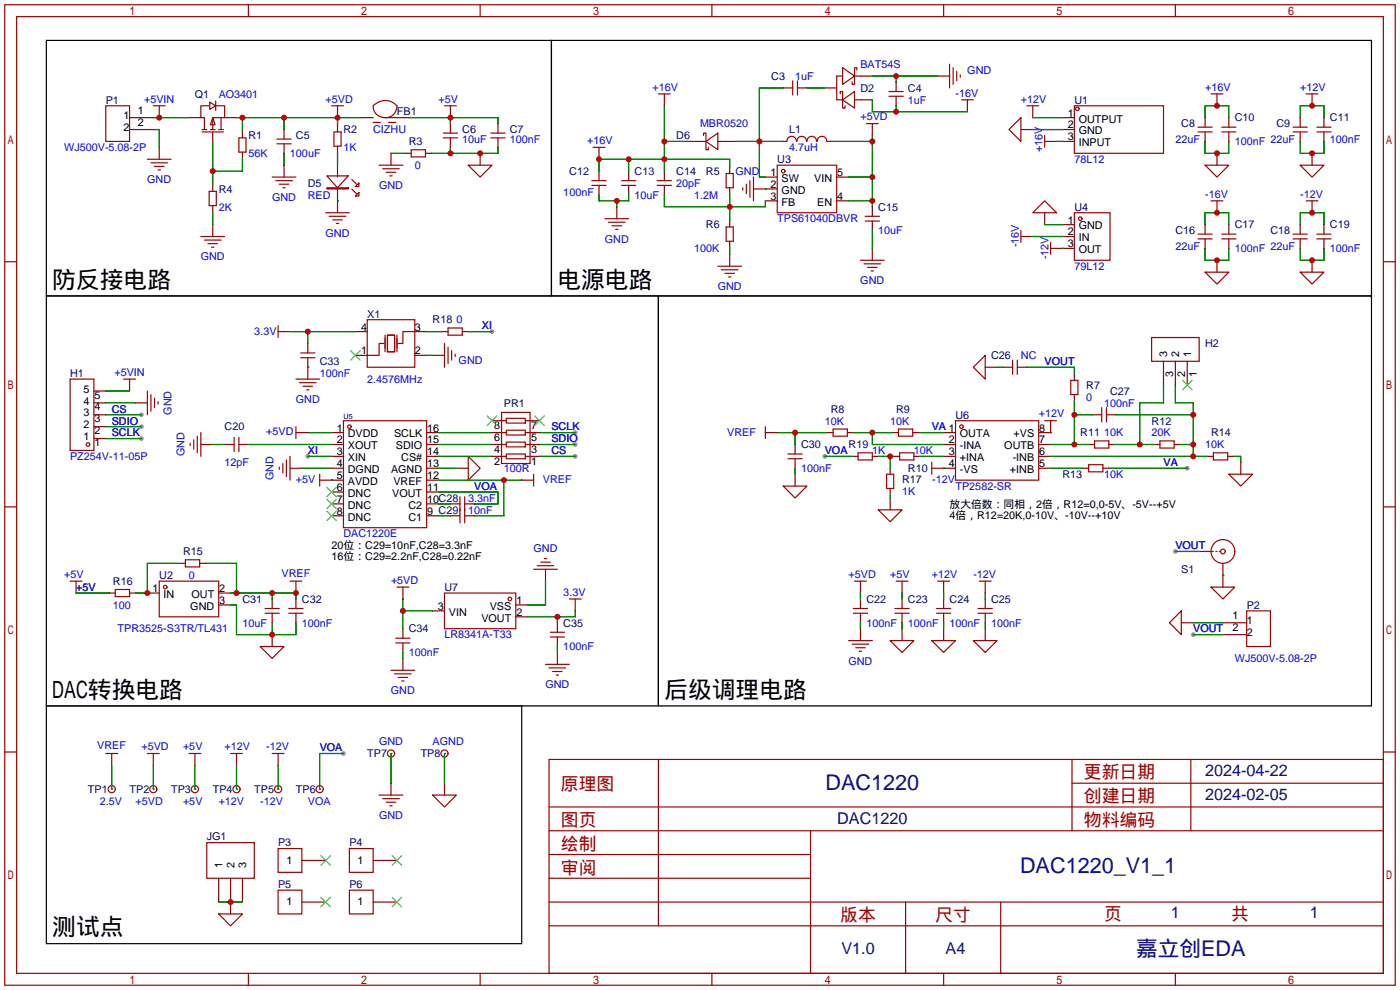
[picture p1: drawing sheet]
<svg xmlns="http://www.w3.org/2000/svg" width="299mm" height="212mm" viewBox="0 0 299 212" stroke-linecap="round" stroke-linejoin="round" font-family="sans-serif">
<g fill="#999">
<circle cx="30.2" cy="93.7" r=".51"/>
<circle cx="30.2" cy="88.6" r=".51"/>
<circle cx="30.2" cy="91.2" r=".51"/>
<circle cx="65.8" cy="97.5" r=".51"/>
<circle cx="122.9" cy="92.5" r=".51"/>
<circle cx="122.9" cy="95" r=".51"/>
<circle cx="122.9" cy="97.5" r=".51"/>
<circle cx="251.2" cy="117.9" r=".51"/>
<circle cx="253.7" cy="100.1" r=".51"/>
<circle cx="255" cy="135.6" r=".51"/>
<circle cx="73.4" cy="161" r=".51"/>
<circle cx="105.2" cy="70.9" r=".51"/>
<circle cx="176.3" cy="97.5" r=".51"/>
</g>
<g fill="none" stroke="#a10000" stroke-width=".25">
<path d="M1 1h297.2v209.6h-297.2zM3.6 3.6h292.1v204.4h-292.1zM53.1 1v2.6M102.6 1v2.6M152.1 1v2.6M169.4 17.3v3M170.4 17.3v3M180.1 16.3h-1.3v5h1.3M180.1 14.5l2.5 1.8-2.5 1.7zM182.6 16.3h1.3M183.1 15v-.5h-.5v3.5h-.5v-.5M190 19.6h3"/>
<path d="M200.4 16.3h2.5M201.7 1v2.6M202.9 13.7v5.1M203.7 14.5v3.5M204.5 15.2v2.1M205.2 16v.5M251.2 1v2.6M22.6 22.6h5.1v7.6h-5.1zM31.5 34h5.1M32.3 34.8h3.5M32.8 22.6h2.5M33 35.6h2.1"/>
<path d="M33.8 36.3h.5M34 22.6v2.5M34 31.5v2.5M43.2 28.2h4.6M43.2 27.7h1M44.7 22.6h-1.8v2.5h.8v2.6M44.8 21.8l1.3 .8-1.3 .8zM45 27.7h1M45.5 25.1l.5 1.6h-1zM45.5 28.2v.8M46.1 21.6v2M46.2 22.6h1.8v2.5h-2.5v2.6"/>
<path d="M46.7 27.7h1.1M47.2 25.1v2.6M51.1 29.5h1.5v3h-1.5zM58.2 37.8h5M58.9 38.6h3.6M59.2 29.7h3M59.2 30.7h3M59.7 39.4h2M60.7 35.3v2.5M69.8 37.6h4.6l-2.3 2.5zM70.9 22.6h2.5M71.4 28.2h1.5v3h-1.5z"/>
<path d="M72.1 22.6v2.5M75.2 38.4l1 1M76.7 39.1v.8h-.8zM79.8 22.6l1.2-.8 1.4-.3 1.3 .3 1.1 .8-.2 1.1-.5 .8-.8 .5-1 .1-1.1-.2-.8-.5-.5-.8zM81 35.3h5.1M81.8 36.1h3.5M82.3 25.1h2.5M82.5 36.8h2.1M83.3 37.6h.5M83.6 32.8v2.5M87.9 32h3v1.5h-3zM94.7 29.5h3.1"/>
<path d="M94.7 28.4h3.1M95 22.6h2.5M96.3 22.6v2.5M100.1 35.3h5.1l-2.6 2.5zM104.9 29.5h3M104.9 28.4h3M126.5 38.6h3M126.5 39.6h3M126.7 31.5h2.6M128 31.5v2.5M132.8 38.6h3.1M132.8 39.6h3.1"/>
<path d="M140.5 38.6h3M140.5 39.6h3M140.7 20.1h2.6M142 20.1v2.5M149.6 30.2h1.3M150.4 29v-.6h.5v3.6h.5v-.5M150.9 30.2l2.5-1.8v3.6zM153.4 30.2h1.3M155.2 37.1h1.5v3h-1.5zM159.5 39.4v2M160.3 38.6v3.6M161 37.8v5.1"/>
<path d="M166.1 35.3h12.7v10.2h-12.7zM168.2 30.2a1.01 1.01 0 0 1 1-1.1 1.01 1.01 0 0 1 1 1.1M170.3 30.2a1.01 1.01 0 0 1 1-1.1 1.01 1.01 0 0 1 1.1 1.1M172.5 30.2a1.01 1.01 0 0 1 1-1.1 1.01 1.01 0 0 1 1 1.1M174.7 30.2a1.01 1.01 0 0 1 1-1.1 1.01 1.01 0 0 1 1 1.1M179.6 20.1v-.5h.5v3.5h.5v-.5M180.1 21.3l2.5-1.7v3.5zM182.6 21.3h1.3M185.2 26.4h2.5M186.4 26.4v2.6M190 20.6h3M205.5 21.3h2.5"/>
<path d="M206.8 21.3v2.6M218.2 25.1v5.1l-2.6-2.5zM219.5 22.6h2.5M220.7 22.6v2.5M223.3 30.2h2.5M223.3 29v2.5M229.6 22.6h19.1v10.2h-19.1zM256 28.2h3.1M256 27.2h3.1M257.6 35.3h5l-2.5 2.5zM258.8 20.1h2.6M260.1 20.1v2.5"/>
<path d="M261.1 28.2h3.1M261.1 27.2h3.1M276.4 28.2h3M276.4 27.2h3M277.9 35.3h5.1l-2.6 2.5zM279.1 20.1h2.6M280.4 20.1v2.5M281.4 28.2h3.1M281.4 27.2h3.1M1 55.9h2.6M42.9 50.5h5.1M43.7 51.3h3.5"/>
<path d="M44.4 52.1h2.1M44.7 40.9h1.5v3h-1.5zM45.2 52.8h.5M45.5 48v2.5M60.5 40.1h.5M69.6 45.5h5.1M69.8 40.1h4.6v.3h-4.6zM70.4 46.2h3.5M71.1 47h2.1M71.9 47.8h.5M72.1 42.9v2.6M75.2 40.4l1 1"/>
<path d="M76.7 41.1v.8h-.8zM129.3 46.7h5.1M130 47.5h3.6M130.8 48.3h2M131.6 49h.5M131.8 44.2v2.5M153.4 56.9h5.1M154.2 57.7h3.5M154.9 58.4h2.1M155.2 48.5h1.5v3.1h-1.5zM155.7 59.2h.5M156 54.4v2.5"/>
<path d="M158.7 40.1v.5M161 40.4h2.6M183.9 55.6h5.1M184.7 56.4h3.5M184.9 46.2h3.1M184.9 47.2h3.1M185.4 57.2h2.1M186.2 57.9h.5M186.4 53.1v2.5M218.2 50.5h2.5M218.2 49.3v2.5M220.7 45.5l2.6-2.6 2.5 2.6z"/>
<path d="M224.5 51.8v2.6M224.5 53.1h2.6M229.6 45.5h7.6v10.1h-7.6zM256 50h3.1M256 51.1h3.1M257.6 58.2h5l-2.5 2.5zM258.8 42.9h2.6M260.1 42.9v2.6M261.1 50h3.1M261.1 51.1h3.1M276.4 50h3M276.4 51.1h3"/>
<path d="M277.9 58.2h5.1l-2.6 2.5zM279.1 42.9h2.6M280.4 42.9v2.6M281.4 50h3.1M281.4 51.1h3.1M295.7 55.9h2.5M59.4 69.6v2.5M59.4 70.9h2.6M64.3 76.5h3M64.3 75.4h3M65.8 78.5v2.5M78.5 68.3h10.1v10.2h-10.1z"/>
<path d="M82 73.4h-1v2.5h-2.5M82.3 71.6v3.6M82.8 71.6h1.5v3.6h-1.5zM84.8 71.6v3.6M88.6 70.9h-2.5v2.5h-1M92.5 75.9h2.5M95 73.4v5.1M95.8 70.1h3v1.5h-3zM95.8 74.2v3.5M96.5 74.9v2.1M97.3 75.7v.5M210.6 75.9v5.1l-2.6-2.5z"/>
<path d="M216.4 77v3M217.4 77v3M246.1 72.1h10.2v5.1h-10.2zM15 81h5.1v15.3h-5.1zM26.4 81h2.6M27.7 81v2.6M29 86.1h2.5M31.5 83.6v5M32.3 84.3v3.6M33 85.1v2M33.8 85.9v.5M40.6 94.7v.5"/>
<path d="M41.4 94v2M42.2 93.2v3.6M42.9 95h2.6M42.9 92.5v5M50 93.5v3M51.1 93.5v3M59.7 99.8v.5M60.5 99.1v2M61.2 98.3v3.6M62 97.5v5.1M63.2 81h5.1M63.2 92.5h2.6"/>
<path d="M63.2 91.2v2.5M64 81.8h3.6M64.8 82.5h2M65.5 83.3h.5M73.4 89.9h17.8v22.9h-17.8zM100.1 97.5l2.5 2.6-2.5 2.5zM107.2 88.1h6.1v11h-6.1zM108.2 97h4.1v1h-4.1zM108.2 94.5h4.1v1h-4.1zM108.2 91.9h4.1v1.1h-4.1zM108.2 89.4h4.1v1h-4.1zM163.6 92.5h2.5"/>
<path d="M163.6 91.2v2.5M168.4 97h3M168.4 98h3M178.1 91.7h3v1.5h-3zM183.4 96.8h3v1.5h-3zM192 91.7h3.1v1.5h-3.1zM192.3 96.8h3v1.5h-3zM199.1 98.8v2.5M204.2 89.9h17.8v12.7h-17.8zM223.3 89.9h2.5M224.5 89.9v2.6M228.9 81.3h1.5v3h-1.5z"/>
<path d="M232.7 99.3h3v1.5h-3zM233.9 94.2h3.1v1.6h-3.1zM235.5 87.1v3.1M236.5 87.1v3.1M247.9 94.2h3.1v1.6h-3.1zM259.3 96.8h3.1v1.5h-3.1zM1 108.3h2.6M39.6 119.6h3.1v1.6h-3.1zM62 100.1h2.5M68.3 102.6h2.6M68.3 101.3v2.6M98.3 106.2v5.6"/>
<path d="M99.3 106.2v5.6M111.5 102.6h2.5M114 101.3v2.6M116.3 119.4h.5M167.4 103.9h5.1l-2.6 2.5zM187.7 109h5.1l-2.6 2.5zM189.5 101.3h1.5v3.1h-1.5zM199.1 100.1h2.6M259.1 117.9h.2M259.8 117.9h.3M260.6 117.9h.3M262.6 101.3h5.1l-2.5 2.6z"/>
<path d="M295.7 108.3h2.5M15 124.2h2.5M16.3 124.2v2.5M24.6 126h3.1v1.5h-3.1zM34 124.2h12.7v7.6h-12.7zM55.6 138.2h5.1l-2.5 2.5zM56.6 130h3.1M56.6 131.1h3.1M61.7 130h3.1M61.7 131.1h3.1M62 124.2h2.5M63.2 124.2v2.5"/>
<path d="M84.6 136.4h3M84.6 137.4h3M84.8 125.5h2.6M86.1 125.5v2.5M95 126.7h15.2v7.7h-15.2zM114 121.7h5.1M114.8 120.9h3.6M115.6 120.1h2M116.6 121.7v2.5M117.6 135.1h3M117.6 136.1h3M119.1 139.4v2.6"/>
<path d="M121.7 128h2.5M122.9 128v2.6M181.4 136.9h5M182.1 137.7h3.6M182.4 130h3M182.4 131.1h3M182.6 124.2h2.6M182.9 138.4h2M183.6 139.2h.5M183.9 124.2v2.5M183.9 134.4v2.5M190.2 136.9h5.1l-2.5 2.5z"/>
<path d="M191.3 130h3M191.3 131.1h3M191.5 124.2h2.6M192.8 124.2v2.5M199.1 136.9h5.1l-2.5 2.5zM200.2 130h3M200.2 131.1h3M200.4 124.2h2.5M201.7 124.2v2.5M208 136.9h5.1l-2.5 2.5zM209 130h3.1M209 131.1h3.1"/>
<path d="M209.3 124.2h2.5M210.6 124.2v2.5M249.9 133.1l2.6-2.5v5zM258.8 125.5h5.1l-2.5 2.5zM266.4 130.6h5.1v7.6h-5.1zM83.6 143.3h5M84.3 144h3.6M85.1 144.8h2M85.9 145.5h.5M86.1 140.7v2.6M116.6 142h5.1M117.3 142.7h3.6"/>
<path d="M118.1 143.5h2M118.9 144.3h.5M1 160.7h2.6M22.6 161h2.5M23.9 161v2.6M31.5 161h2.5M32.8 161v2.6M40.4 161h2.5M41.7 161v2.6M49.3 161h2.5M50.5 161v2.6M58.2 161h2.5"/>
<path d="M59.4 161v2.6M81 169.9h5.1M81.8 170.7h3.5M82.5 171.5h2.1M83.3 172.2h.5M83.6 167.4v2.5M92.5 169.9h5l-2.5 2.6zM117.3 162.3h178.4v45.7h-178.4zM117.3 177.5h178.4M117.3 172.5h178.4M140.7 162.3v35.6M173.2 177.5v30.5"/>
<path d="M229.1 162.3v15.2M229.1 167.4h66.6M254.5 162.3v15.2M295.7 160.7h2.5M44.2 180.1h10.2v7.6h-10.2zM46.7 195.3h5.1l-2.5 2.6zM59.4 181.4h5.1v5h-5.1zM59.4 190.2h5.1v5.1h-5.1zM74.7 181.4h5.1v5h-5.1zM74.7 190.2h5.1v5.1h-5.1zM117.3 182.6h55.9M117.3 197.9h178.4"/>
<path d="M117.3 192.8h178.4M117.3 187.7h55.9M193.5 192.8v15.2M213.9 192.8v15.2M53.1 208v2.6M102.6 208v2.6M152.1 208v2.6M201.7 208v2.6M251.2 208v2.6"/>
<circle cx="167.4" cy="36.6" r=".38"/>
<circle cx="230.3" cy="23.2" r=".38"/>
<circle cx="230.9" cy="46.7" r=".38"/>
<circle cx="18.8" cy="95" r=".38"/>
<circle cx="74.7" cy="91.2" r=".38"/>
<circle cx="205.5" cy="91.2" r=".38"/>
<circle cx="261.4" cy="117.9" r="2.54"/>
<circle cx="261.4" cy="117.9" r=".51"/>
<circle cx="35.3" cy="125.5" r=".38"/>
<circle cx="109" cy="128" r=".38"/>
<circle cx="23.9" cy="168.7" r=".76"/>
<circle cx="32.8" cy="168.7" r=".76"/>
<circle cx="41.7" cy="168.7" r=".76"/>
<circle cx="50.5" cy="168.7" r=".76"/>
<circle cx="59.4" cy="168.7" r=".76"/>
<circle cx="68.3" cy="168.7" r=".76"/>
<circle cx="83.6" cy="161" r=".76"/>
<circle cx="95" cy="161" r=".76"/>
</g>
<g fill="none" stroke="#870000" stroke-width=".25">
<path d="M167.4 18.8h2M170.4 18.8h2.1M176.3 18.8h2.5M183.9 16.3h2.5M191.5 17.5v2.1M200.4 16.3h.1M27.7 25.1h5.1M27.7 27.7h5.1M34 31.5h.1M34 25.1h.1M40.4 25.1h2.5M45.5 29v1.2"/>
<path d="M45.5 39.6v1.3M48 25.1h2.5M51.8 28.2v1.3M51.8 32.5v1.3M60.7 35.3h.1M60.7 27.7v2M60.7 30.7v2.1M72.1 26.9v1.3M72.1 31.2v1.3M72.1 35.3v2.5M72.1 25.1h.1M77.2 25.1h2.6"/>
<path d="M83.6 32.8h.1M84.8 25.1h2.6M86.6 32.8h1.3M90.9 32.8h1.3M96.3 25.1h.1M96.3 26.4v2M96.3 29.5v2M102.6 32.8v2.5M106.4 26.4v2M106.4 29.5v2M128 34h.1M128 36.6v2"/>
<path d="M128 39.6v2.1M134.4 36.6v2M134.4 39.6v2.1M142 22.6h.1M142 36.6v2M142 39.6v2.1M147.1 30.2h2.5M154.7 30.2h2.5M156 35.8v1.3M163.6 37.8h2.5M167.4 30.2h.7M176.8 30.2h.7"/>
<path d="M178.8 37.8h2.6M183.9 21.3h2.5M186.4 29h.1M191.5 20.6v2M206.8 23.9h.1M218.2 27.7h2.5M220.7 25.1h.1M225.8 30.2h.1M227.1 25.1h2.5M227.1 30.2h2.5M227.1 27.7h2.5M257.6 25.1v2.1"/>
<path d="M257.6 28.2v2M260.1 22.6h.1M260.1 32.8v2.5M262.6 25.1v2.1M262.6 28.2v2M277.9 25.1v2.1M277.9 28.2v2M280.4 22.6h.1M280.4 32.8v2.5M283 25.1v2.1M283 28.2v2M45.5 48h.1"/>
<path d="M45.5 43.9v1.3M72.1 42.9h.1M72.1 40.4v2.5M131.8 44.2h.1M156 54.4h.1M156 40.1v1.3M156 47.2v1.3M156 51.6v1.2M163.6 42.9h2.5M163.6 40.4h2.5M163.6 40.4h.1M178.8 42.9h2.6"/>
<path d="M186.4 53.1h.1M186.4 44.2v2M186.4 47.2v2.1M220.7 50.5h.1M223.3 45.5v2.5M227.1 48h2.5M227.1 50.5h2.5M227.1 53.1h2.5M227.1 53.1h.1M257.6 48v2M257.6 51.1v2M260.1 55.6v2.6"/>
<path d="M260.1 45.5h.1M262.6 48v2M262.6 51.1v2M277.9 48v2M277.9 51.1v2M280.4 55.6v2.6M280.4 45.5h.1M283 48v2M283 51.1v2M62 70.9h.1M65.8 78.5h.1M65.8 73.4v2"/>
<path d="M65.8 76.5v2M75.9 70.9h2.6M75.9 75.9h2.6M88.6 70.9h2.6M88.6 75.9h2.6M92.5 75.9h.1M94.5 70.9h1.3M98.8 70.9h1.3M210.6 78.5h2.5M214.4 78.5h2M217.4 78.5h2.1M248.7 77.2v5.1"/>
<path d="M251.2 77.2v5.1M253.7 77.2v5.1M20.1 83.6h2.5M20.1 93.7h2.5M20.1 91.2h2.5M20.1 88.6h2.5M20.1 86.1h2.5M27.7 83.6h.1M29 86.1h.1M45.5 95h.1M48 95h2M51.1 95h2"/>
<path d="M65.8 92.5h.1M70.9 92.5h2.5M70.9 95h2.5M70.9 97.5h2.5M91.2 92.5h2.5M91.2 95h2.5M91.2 97.5h2.5M105.2 92.5h3M105.2 95h3M105.2 97.5h3M105.2 89.9h3M112.3 92.5h3"/>
<path d="M112.3 95h3M112.3 97.5h3M112.3 89.9h3M166.1 92.5h.1M169.9 95v2M169.9 98v2.1M176.8 92.5h1.3M181.1 92.5h1.3M182.1 97.5h1.3M186.4 97.5h1.3M190.8 92.5h1.2M191 97.5h1.3"/>
<path d="M195.1 92.5h1.2M195.3 97.5h1.3M201.7 92.5h2.5M201.7 95h2.5M201.7 97.5h2.5M222 92.5h2.5M222 95h2.5M222 97.5h2.5M229.6 80v1.3M229.6 84.3v1.3M232.7 95h1.2M233.4 88.6h2.1"/>
<path d="M236.5 88.6h2M237 95h1.3M246.6 95h1.3M251 95h1.2M258.1 97.5h1.2M262.4 97.5h1.3M265.2 98.8v2.5M64.5 100.1h.1M70.9 100.1h2.5M70.9 102.6h2.5M70.9 105.2h2.5M70.9 107.7h2.5"/>
<path d="M70.9 110.2h2.5M91.2 100.1h2.5M91.2 102.6h2.5M91.2 105.2h2.5M91.2 107.7h2.5M91.2 110.2h2.5M96.3 107.7h2M96.3 110.2h2M97.5 100.1h2.6M99.3 107.7h2M99.3 110.2h2M111.5 102.6h.1"/>
<path d="M169.9 101.3v2.6M190.2 100.1v1.2M190.2 104.4v1.3M190.2 106.4v2.6M201.7 100.1h2.5M201.7 100.1h.1M222 100.1h2.5M231.4 100.1h1.3M235.7 100.1h1.3M256.3 117.9h2.5M16.3 126.7h.1M23.4 126.7h1.2"/>
<path d="M27.7 126.7h1.3M31.5 126.7h2.5M38.4 120.4h1.2M42.7 120.4h1.2M46.7 126.7h2.6M46.7 129.3h2.6M58.2 128v2M58.2 131.1v2M58.2 135.6v2.6M63.2 126.7h.1M63.2 128v2M63.2 131.1v2"/>
<path d="M86.1 134.4v2M86.1 137.4v2M86.1 128h.1M92.5 130.6h2.5M110.2 129.3h2.6M110.2 131.8h2.6M116.6 124.2h.1M119.1 139.4h.1M119.1 133.1v2M119.1 136.1v2.1M122.9 130.6h.1M183.9 134.4h.1"/>
<path d="M183.9 126.7h.1M183.9 128v2M183.9 131.1v2M192.8 126.7h.1M192.8 128v2M192.8 131.1v2M192.8 134.4v2.5M201.7 128v2M201.7 131.1v2M201.7 134.4v2.5M201.7 126.7h.1M210.6 126.7h.1"/>
<path d="M210.6 128v2M210.6 131.1v2M210.6 134.4v2.5M252.5 133.1h2.5M261.4 120.4v5.1M261.4 133.1h5M261.4 135.6h5M86.1 140.7h.1M23.9 168.7h.1M23.9 163.6h.1M32.8 168.7h.1M32.8 163.6h.1"/>
<path d="M41.7 168.7h.1M41.7 163.6h.1M50.5 168.7h.1M50.5 163.6h.1M59.4 168.7h.1M59.4 163.6h.1M68.3 168.7h.1M83.6 167.4h.1M83.6 161h.1M95 161h.1M95 167.4v2.5M46.7 187.7v5.1"/>
<path d="M49.3 187.7v7.6M51.8 187.7v5.1M64.5 183.9h5.1M64.5 192.8h5.1M79.8 183.9h5M79.8 192.8h5"/>
</g>
<g fill="none" stroke="#3c3" stroke-width=".25">
<path d="M74.9 74.9l2.1 2.1M77 74.9l-2.1 2.1M104.1 88.9l2.1 2M106.2 88.9l-2.1 2M114.3 88.9l2 2M116.3 88.9l-2 2M252.7 81.3l2.1 2M254.8 81.3l-2.1 2M69.8 104.1l2.1 2.1M69.8 106.7l2.1 2M69.8 109.2l2.1 2.1M71.9 104.1l-2.1 2.1"/>
<path d="M71.9 106.7l-2.1 2M71.9 109.2l-2.1 2.1M68.6 182.9l2 2M68.6 191.8l2 2M70.6 182.9l-2 2M70.6 191.8l-2 2M83.8 182.9l2.1 2M83.8 191.8l2.1 2M85.9 182.9l-2.1 2M85.9 191.8l-2.1 2"/>
</g>
<g fill="none" stroke="#008700" stroke-width=".25">
<path d="M167.4 18.8h-5.1v19h1.3M172.5 18.8h3.8M186.4 16.3h14M191.5 16.3v1.2M32.8 25.1h7.6M32.8 27.7h1.2v3.8M45.5 30.2v9.4M50.5 25.1h26.7M51.8 25.1v3.1M51.8 33.8v2.8h-6.3M60.7 25.1v2.6M60.7 32.8v2.5"/>
<path d="M72.1 25.1v1.8M72.1 32.5v2.8M83.6 32.8h3M87.4 25.1h19v1.3M96.3 25.1v1.3M96.3 31.5v1.3M106.4 31.5v1.3h-14.2M134.4 34v2.6M142 30.2h5.1M142 22.6v14M156 35.8v-1.8h-28v2.6M157.2 30.2h10.2"/>
<path d="M177.5 30.2h8.9M181.4 37.8h5M186.4 21.3v2.6h20.4M186.4 29v15.2M191.5 22.6v1.3M220.7 25.1h6.4M220.7 27.7h6.4M225.8 30.2h1.3M257.6 30.2v2.6h5v-2.6M257.6 25.1v-2.5h5v2.5M277.9 30.2v2.6h5.1v-2.6M277.9 25.1v-2.5h5.1v2.5"/>
<path d="M45.5 45.2v2.8M72.1 42.9h.1M128 41.7v1.2h6.4v-1.2M131.8 42.9v1.3M142 41.7v2.5h21.6v-1.3M156 41.4v5.8M156 52.8v1.6M163.6 40.4h.1M181.4 42.9h5M186.4 49.3v3.8M220.7 50.5h6.4M223.3 48h3.8"/>
<path d="M227.1 53.1h.1M257.6 48v-2.5h5v2.5M257.6 53.1v2.5h5v-2.5M277.9 48v-2.5h5.1v2.5M277.9 53.1v2.5h5.1v-2.5M62 70.9h13.9M65.8 78.5h.1M65.8 70.9v2.5M91.2 75.9h1.3M91.2 70.9h3.3M100.1 70.9h5.1M213.1 78.5h1.3"/>
<path d="M219.5 78.5h10.1v1.5M22.6 93.7h7.6M22.6 88.6h7.6M22.6 91.2h7.6M22.6 83.6h5.1M22.6 86.1h6.4M45.5 95h2.5M53.1 95h17.8M65.8 92.5h5.1M65.8 97.5h5.1M93.7 92.5h11.5M93.7 97.5h11.5"/>
<path d="M93.7 95h11.5M115.3 92.5h7.6M115.3 97.5h7.6M115.3 95h7.6M166.1 92.5h10.7M169.9 92.5v2.5M176.3 97.5h5.8M182.4 92.5h8.4M186.4 92.5v2.5h15.3M187.7 97.5h3.3M190.2 97.5v2.6M196.3 92.5h5.4"/>
<path d="M196.6 97.5h5.1M224.5 92.5h.1M224.5 97.5h33.6M224.5 95h8.2M229.6 88.6h3.8M229.6 85.6v9.4M238.3 95h8.3M238.5 88.6h16.5M248.7 82.3v3.8h-5.1v8.9M251.2 82.3v3.8h3.8v11.4M252.2 95h2.8M263.7 97.5h1.5v1.3"/>
<path d="M64.5 100.1h6.4M70.9 102.6h.1M93.7 100.1h3.8M93.7 107.7h2.6M93.7 105.2h12.7v2.5h-5.1M93.7 102.6h17.8M93.7 110.2h2.6M107.7 102.6v7.6h-6.4M169.9 100.1v1.2M190.2 105.7v.7M201.7 100.1h.1M224.5 100.1h6.9"/>
<path d="M237 100.1h16.7M251.2 117.9h5.1M16.3 126.7h7.1M38.4 120.4h-6.9v6.3h-2.5M43.9 120.4h6.6v6.3M49.3 126.7h13.9v1.3M49.3 129.3h1.2v6.3h12.7v-2.5M58.2 126.7v1.3M58.2 133.1v2.5M86.1 128v6.4M86.1 139.4v1.3M86.1 130.6h6.4"/>
<path d="M116.6 124.2v5.1h-3.8M119.1 131.8v1.3M119.1 138.2v1.2M122.9 130.6v1.2h-10.1M183.9 126.7v1.3M183.9 133.1v1.3M192.8 126.7v1.3M192.8 133.1v1.3M201.7 126.7v1.3M201.7 133.1v1.3M210.6 126.7v1.3M210.6 133.1v1.3"/>
<path d="M255 135.6h6.4M255 133.1h6.4M261.4 122.9h.1M23.9 163.6v5.1M32.8 163.6v5.1M41.7 163.6v5.1M50.5 163.6v5.1M59.4 163.6v5.1M73.4 161h-5.1v7.7M83.6 161v6.4M95 161v6.4M46.7 192.8h5.1"/>
</g>
<path d="M79.8 26.2h5" fill="none" stroke="#a10000" stroke-width=".25" stroke-dasharray="1.5 1.8"/>
<path d="M9.9 8.6h108v54.6h-108zM117.9 8.6h175.2v54.6h-175.2zM9.9 63.2h130.8v87.7h-130.8zM140.7 63.2h152.4v87.7h-152.4zM9.9 150.9h101.6v50.8h-101.6z" fill="none" stroke="#000" stroke-width=".25"/>
<g fill="#c00">
<circle cx="107.7" cy="102.6" r=".63"/>
<circle cx="169.9" cy="92.5" r=".63"/>
<circle cx="49.3" cy="192.8" r=".63"/>
<circle cx="50.5" cy="126.7" r=".63"/>
<circle cx="58.2" cy="126.7" r=".63"/>
<circle cx="63.2" cy="126.7" r=".63"/>
<circle cx="58.2" cy="135.6" r=".63"/>
<circle cx="72.1" cy="25.1" r=".63"/>
<circle cx="51.8" cy="25.1" r=".63"/>
<circle cx="60.7" cy="25.1" r=".63"/>
<circle cx="96.3" cy="25.1" r=".63"/>
<circle cx="102.6" cy="32.8" r=".63"/>
<circle cx="96.3" cy="32.8" r=".63"/>
<circle cx="34" cy="25.1" r=".63"/>
<circle cx="186.4" cy="42.9" r=".63"/>
<circle cx="186.4" cy="37.8" r=".63"/>
<circle cx="186.4" cy="30.2" r=".63"/>
<circle cx="162.3" cy="30.2" r=".63"/>
<circle cx="142" cy="30.2" r=".63"/>
<circle cx="134.4" cy="34" r=".63"/>
<circle cx="142" cy="34" r=".63"/>
<circle cx="128" cy="34" r=".63"/>
<circle cx="191.5" cy="23.9" r=".63"/>
<circle cx="260.1" cy="22.6" r=".63"/>
<circle cx="260.1" cy="32.8" r=".63"/>
<circle cx="280.4" cy="22.6" r=".63"/>
<circle cx="280.4" cy="32.8" r=".63"/>
<circle cx="260.1" cy="45.5" r=".63"/>
<circle cx="260.1" cy="55.6" r=".63"/>
<circle cx="280.4" cy="45.5" r=".63"/>
<circle cx="280.4" cy="55.6" r=".63"/>
<circle cx="131.8" cy="42.9" r=".63"/>
<circle cx="191.5" cy="16.3" r=".63"/>
<circle cx="65.8" cy="70.9" r=".63"/>
<circle cx="86.1" cy="130.6" r=".63"/>
<circle cx="119.1" cy="131.8" r=".63"/>
<circle cx="31.5" cy="126.7" r=".63"/>
<circle cx="45.5" cy="36.6" r=".63"/>
<circle cx="156" cy="44.2" r=".63"/>
<circle cx="229.6" cy="95" r=".63"/>
<circle cx="229.6" cy="88.6" r=".63"/>
<circle cx="243.6" cy="95" r=".63"/>
<circle cx="186.4" cy="92.5" r=".63"/>
<circle cx="255" cy="88.6" r=".63"/>
<circle cx="255" cy="97.5" r=".63"/>
<circle cx="255" cy="95" r=".63"/>
<circle cx="190.2" cy="97.5" r=".63"/>
</g>
<g font-size="5.1">
<text x="11.2" y="61.5">防反接电路</text>
<text x="119.1" y="61.5">电源电路</text>
<text x="11.2" y="149.1">DAC转换电路</text>
<text x="142" y="149.1">后级调理电路</text>
<text x="11.2" y="199.9">测试点</text>
</g>
<g font-size="4.6" fill="#000080">
<text x="176.4" y="168.8">DAC1220</text>
<text x="218" y="186.6">DAC1220_V1_1</text>
<text x="242.8" y="204.3">嘉立创EDA</text>
</g>
<g font-size="3.8" fill="#a00000">
<text x="231.6" y="166.4">更新日期</text>
<text x="119.9" y="168.9">原理图</text>
<text x="231.6" y="171.5">创建日期</text>
<text x="119.9" y="176.5">图页</text>
<text x="231.6" y="176.5">物料编码</text>
<text x="119.9" y="181.6">绘制</text>
<text x="119.9" y="186.7">审阅</text>
<text x="179.6" y="196.9">版本</text>
<text x="199.9" y="196.9">尺寸</text>
<text x="236" y="196.6">页</text>
<text x="263.1" y="196.6">共</text>
</g>
<g font-size="3.5" fill="#000080">
<text x="257.6" y="165.9">2024-04-22</text>
<text x="257.6" y="171">2024-02-05</text>
<text x="178.9" y="176">DAC1220</text>
<text x="250.2" y="196.1">1</text>
<text x="280" y="196.1">1</text>
<text x="179.8" y="204">V1.0</text>
<text x="202.1" y="204">A4</text>
</g>
<g font-size="2.3" fill="#000080">
<text x="164.8" y="17.1">C3</text>
<text x="22.6" y="22.1">P1</text>
<text x="41.7" y="20.9">Q1</text>
<text x="183.9" y="19.6">D2</text>
<text x="194.1" y="19.6">C4</text>
<text x="229.6" y="22.1">U1</text>
<text x="53.1" y="29.8">R1</text>
<text x="63.2" y="29.8">C5</text>
<text x="73.4" y="28.5">R2</text>
<text x="84.8" y="24.7">FB1</text>
<text x="98.8" y="28.5">C6</text>
<text x="109" y="28.5">C7</text>
<text x="144.5" y="29.8">D6</text>
<text x="168.7" y="28.5">L1</text>
<text x="252.5" y="27.2">C8</text>
<text x="263.9" y="26">C10</text>
<text x="272.8" y="27.2">C9</text>
<text x="284.2" y="26">C11</text>
<text x="87.4" y="31">R3</text>
<text x="166.1" y="34.8">U3</text>
<text x="46.7" y="41.2">R4</text>
<text x="65.8" y="39.9">D5</text>
<text x="121.7" y="37.4">C12</text>
<text x="135.6" y="37.4">C13</text>
<text x="144.5" y="37.4">C14</text>
<text x="150.9" y="37.4">R5</text>
<text x="187.7" y="45">C15</text>
<text x="229.6" y="45">U4</text>
<text x="150.9" y="48.8">R6</text>
<text x="251.2" y="50.1">C16</text>
<text x="263.9" y="48.8">C17</text>
<text x="271.5" y="50.1">C18</text>
<text x="284.2" y="48.8">C19</text>
<text x="78.5" y="67.9">X1</text>
<text x="92.5" y="69.1">R18</text>
<text x="211.8" y="76.8">C26</text>
<text x="257.6" y="74.2">H2</text>
<text x="15" y="80.6">H1</text>
<text x="68.3" y="78">C33</text>
<text x="232.2" y="83.1">R7</text>
<text x="107.7" y="86.9">PR1</text>
<text x="177.5" y="88.2">R8</text>
<text x="191.5" y="88.2">R9</text>
<text x="204.2" y="89.5">U6</text>
<text x="237.2" y="84.4">C27</text>
<text x="48" y="92">C20</text>
<text x="171.2" y="95.8">C30</text>
<text x="181.4" y="95.8">R19</text>
<text x="230.9" y="93.3">R11</text>
<text x="246.1" y="90.7">R12</text>
<text x="258.8" y="93.3">R14</text>
<text x="194.1" y="100.9">R10</text>
<text x="192.8" y="103.2">R17</text>
<text x="227.1" y="102.2">R13</text>
<text x="39.1" y="118.7">R15</text>
<text x="24.1" y="125">R16</text>
<text x="34" y="123.7">U2</text>
<text x="252.5" y="122.5">S1</text>
<text x="51.8" y="128.8">C31</text>
<text x="64.5" y="128.8">C32</text>
<text x="95" y="126.3">U7</text>
<text x="185.2" y="128.8">C22</text>
<text x="194.1" y="128.8">C23</text>
<text x="202.9" y="128.8">C24</text>
<text x="211.8" y="128.8">C25</text>
<text x="266.4" y="130.1">P2</text>
<text x="87.4" y="135.2">C34</text>
<text x="120.4" y="133.9">C35</text>
<text x="78.5" y="161.8">TP7</text>
<text x="89.9" y="161.8">TP8</text>
<text x="18.8" y="169.5">TP1</text>
<text x="27.7" y="169.5">TP2</text>
<text x="36.6" y="169.5">TP3</text>
<text x="45.5" y="169.5">TP4</text>
<text x="54.4" y="169.5">TP5</text>
<text x="63.2" y="169.5">TP6</text>
<text x="44.2" y="179.6">JG1</text>
<text x="59.4" y="180.9">P3</text>
<text x="74.7" y="180.9">P4</text>
<text x="59.4" y="189.8">P5</text>
<text x="74.7" y="189.8">P6</text>
</g>
<g font-size="2.3" fill="#00f">
<text x="169.9" y="17.1">1uF</text>
<text x="183.9" y="14.5">BAT54S</text>
<text x="206.7" y="15.8">GND</text>
<text x="30.8" y="21.9">+5VIN</text>
<text x="46.7" y="20.9">AO3401</text>
<text x="69.6" y="21.9">+5VD</text>
<text x="93.7" y="21.9">+5V</text>
<text x="139.4" y="19.4">+16V</text>
<text x="194.1" y="22.1">1uF</text>
<text x="204.2" y="20.6">-16V</text>
<text x="218.2" y="21.9">+12V</text>
<text x="257.6" y="19.4">+16V</text>
<text x="277.9" y="19.4">+12V</text>
<text x="79.8" y="28.5">CIZHU</text>
<text x="149.6" y="27.2">MBR0520</text>
<text x="183.9" y="25.7">+5VD</text>
<text x="13.7" y="32.3">WJ500V-5.08-2P</text>
<text x="53.1" y="33.6">56K</text>
<text x="62" y="33.6">100uF</text>
<text x="73.4" y="32.3">1K</text>
<text x="98.8" y="30.5">10uF</text>
<text x="109" y="30.5">100nF</text>
<text x="125.5" y="30.8">+16V</text>
<text x="168.7" y="32.3">4.7uH</text>
<text x="222.8" y="32.5" transform="rotate(-90 222.8 32.5)">+16V</text>
<text x="229.6" y="34.8">78L12</text>
<text x="251.2" y="30.5">22uF</text>
<text x="263.9" y="31">100nF 22uF</text>
<text x="284.2" y="30.5">100nF</text>
<text x="31.5" y="39.2">GND</text>
<text x="81" y="40.4">GND</text>
<text x="88.6" y="36.1">0</text>
<text x="120.4" y="42">100nF</text>
<text x="144.5" y="39.9">20pF</text>
<text x="157.2" y="37.4">GND</text>
<text x="46.7" y="45">2K</text>
<text x="58.1" y="43">GND</text>
<text x="65.8" y="42.5">RED</text>
<text x="135.6" y="42.5">10uF</text>
<text x="148.3" y="42.5">1.2M</text>
<text x="166.1" y="47.5">TPS61040DBVR</text>
<text x="257.6" y="42.2">-16V</text>
<text x="277.9" y="42.2">-12V</text>
<text x="69.6" y="50.6">GND</text>
<text x="129.3" y="51.9">GND</text>
<text x="148.3" y="53.9">100K</text>
<text x="187.7" y="50.1">10uF</text>
<text x="217.7" y="52.9" transform="rotate(-90 217.7 52.9)">-16V</text>
<text x="251.2" y="53.4">22uF</text>
<text x="263.9" y="53.9">100nF 22uF</text>
<text x="284.2" y="53.9">100nF</text>
<text x="42.9" y="55.7">GND</text>
<text x="224.1" y="55.4" transform="rotate(-90 224.1 55.4)">-12V</text>
<text x="229.6" y="57.7">79L12</text>
<text x="153.4" y="62">GND</text>
<text x="183.9" y="60.8">GND</text>
<text x="54.4" y="71.7">3.3V</text>
<text x="97.5" y="69.1">0</text>
<text x="103" y="70.4">XI</text>
<text x="98" y="77.8">GND</text>
<text x="218.2" y="76.8">NC</text>
<text x="24.4" y="80.3">+5VIN</text>
<text x="68.3" y="80.6">100nF</text>
<text x="78.5" y="81.8">2.4576MHz</text>
<text x="223.3" y="78">VOUT</text>
<text x="23.9" y="88.2">CS</text>
<text x="36.6" y="88.7" transform="rotate(-90 36.6 88.7)">GND</text>
<text x="63.2" y="86.2">GND</text>
<text x="222" y="89.2">+12V</text>
<text x="232.2" y="85.6">0</text>
<text x="236" y="86.9">100nF</text>
<text x="23.9" y="93.3">SCLK</text>
<text x="23.9" y="90.7">SDIO</text>
<text x="56.9" y="93">+5VD</text>
<text x="117.9" y="92">SCLK</text>
<text x="117.9" y="94.5">SDIO</text>
<text x="155.4" y="93.3">VREF</text>
<text x="176.3" y="90.7">10K</text>
<text x="190.2" y="90.7">10K</text>
<text x="199.1" y="92">VA 1</text>
<text x="236" y="93.3">10K</text>
<text x="246.1" y="93.3">20K</text>
<text x="257.6" y="95.8">10K</text>
<text x="15" y="98.3">PZ254V-11-05P</text>
<text x="39.4" y="97.6" transform="rotate(-90 39.4 97.6)">GND</text>
<text x="48" y="99.6">12pF</text>
<text x="65.8" y="97.1">XI</text>
<text x="107.7" y="100.9">100R</text>
<text x="117.9" y="97.1">CS</text>
<text x="171.2" y="100.9">100nF</text>
<text x="176.3" y="97.1">VOA</text>
<text x="186.4" y="97.1">1K</text>
<text x="195.3" y="97.1">10K</text>
<text x="248.7" y="99.6">VA</text>
<text x="58.5" y="102.6" transform="rotate(-90 58.5 102.6)">GND</text>
<text x="63.2" y="103.2">+5V</text>
<text x="100.1" y="107.2">3.3nF</text>
<text x="101.3" y="104.7">VOA</text>
<text x="116" y="103.2">VREF</text>
<text x="192.8" y="105.7">1K</text>
<text x="199.2" y="103.2">-12V</text>
<text x="204.2" y="104.7">TP2582-SR</text>
<text x="236" y="102.2">10K</text>
<text x="100.1" y="109.8">10nF</text>
<text x="73.4" y="114.9">DAC1220E</text>
<text x="114" y="117.9">GND</text>
<text x="251.2" y="117.4">VOUT</text>
<text x="13.7" y="123.5">+5V</text>
<text x="40.4" y="123.7">0</text>
<text x="60.2" y="123.2">VREF</text>
<text x="83.6" y="124.8">+5VD</text>
<text x="181.4" y="123.5">+5VD</text>
<text x="190.2" y="123.5">+5V</text>
<text x="199.1" y="123.5">+12V</text>
<text x="208" y="123.5">-12V</text>
<text x="16.3" y="126.3">+5V</text>
<text x="24.1" y="130.1">100</text>
<text x="120.4" y="127.3">3.3V</text>
<text x="25.1" y="135.2">TPR3525-S3TR/TL431</text>
<text x="51.8" y="133.9">10uF</text>
<text x="64.5" y="133.9">100nF</text>
<text x="95" y="136.4">LR8341A-T33</text>
<text x="185.2" y="133.9">100nF</text>
<text x="194.1" y="133.9">100nF</text>
<text x="202.9" y="133.9">100nF</text>
<text x="211.8" y="133.9">100nF</text>
<text x="255" y="135.2">VOUT</text>
<text x="87.4" y="140.3">100nF</text>
<text x="120.4" y="139">100nF</text>
<text x="181.3" y="142">GND</text>
<text x="263.9" y="141.5">WJ500V-5.08-2P</text>
<text x="83.5" y="148.4">GND</text>
<text x="116.6" y="147.1">GND</text>
<text x="20.8" y="160.1">VREF</text>
<text x="30.2" y="160.3">+5VD</text>
<text x="39.1" y="160.3">+5V</text>
<text x="48" y="160.3">+12V</text>
<text x="56.9" y="160.3">-12V</text>
<text x="68.3" y="160.6">VOA</text>
<text x="81" y="159.3">GND</text>
<text x="92.5" y="159.3">AGND</text>
<text x="21.3" y="172">2.5V</text>
<text x="29" y="172">+5VD</text>
<text x="39.1" y="172">+5V</text>
<text x="46.7" y="172">+12V</text>
<text x="55.6" y="172">-12V</text>
<text x="65.8" y="172">VOA</text>
<text x="81" y="175.1">GND</text>
</g>
<g font-size="2.3">
<text x="26.4" y="25.4">1</text>
<text x="26.4" y="28">2</text>
<text x="29.4" y="24.4">1</text>
<text x="29.4" y="27">2</text>
<text x="228.2" y="24.9">1</text>
<text x="228.2" y="27.5">2</text>
<text x="228.2" y="30">3</text>
<text x="230.6" y="26.2">OUTPUT</text>
<text x="230.6" y="28.7">GND</text>
<text x="230.6" y="31.3">INPUT</text>
<text x="164.7" y="37.6">1</text>
<text x="164.7" y="40.2">2</text>
<text x="167.1" y="38.9">SW</text>
<text x="167.1" y="41.4">GND</text>
<text x="174" y="38.9">VIN</text>
<text x="178.9" y="37.6">5</text>
<text x="164.7" y="42.7">3</text>
<text x="167.1" y="44">FB</text>
<text x="174.7" y="44">EN</text>
<text x="178.9" y="42.7">4</text>
<text x="228.2" y="47.8">1</text>
<text x="228.2" y="50.3">2</text>
<text x="228.2" y="52.9">3</text>
<text x="230.6" y="49">GND</text>
<text x="230.6" y="51.6">IN</text>
<text x="230.6" y="54.1">OUT</text>
<text x="77.2" y="70.6">4</text>
<text x="88.6" y="70.6">3</text>
<text x="77.2" y="75.7">1</text>
<text x="88.6" y="75.7">2</text>
<text x="249.5" y="76.3" transform="rotate(-90 249.5 76.3)">3</text>
<text x="252" y="76.3" transform="rotate(-90 252 76.3)">2</text>
<text x="254.6" y="76.3" transform="rotate(-90 254.6 76.3)">1</text>
<text x="17.8" y="83.9">5</text>
<text x="250.7" y="80.5" transform="rotate(-90 250.7 80.5)">3</text>
<text x="253.3" y="80.5" transform="rotate(-90 253.3 80.5)">2</text>
<text x="255.8" y="80.5" transform="rotate(-90 255.8 80.5)">1</text>
<text x="17.8" y="89">3</text>
<text x="17.8" y="86.5">4</text>
<text x="20.2" y="87.7">4</text>
<text x="20.2" y="85.2">5</text>
<text x="17.8" y="94.1">1</text>
<text x="17.8" y="91.5">2</text>
<text x="20.2" y="95.3">1</text>
<text x="20.2" y="92.8">2</text>
<text x="20.2" y="90.3">3</text>
<text x="72" y="92.2">1</text>
<text x="72" y="94.8">2</text>
<text x="74.3" y="93.5">DVDD</text>
<text x="84.2" y="93.5">SCLK</text>
<text x="91.3" y="94.8">15</text>
<text x="91.3" y="92.2">16</text>
<text x="105.6" y="94.3">6</text>
<text x="105.6" y="91.8">8</text>
<text x="113.5" y="94.3">5</text>
<text x="113.5" y="91.8">7</text>
<text x="202.8" y="94.8">2</text>
<text x="205.2" y="93.5">OUTA</text>
<text x="216.6" y="93.5">+VS</text>
<text x="222.1" y="94.8">7</text>
<text x="222.1" y="92.2">8</text>
<text x="72" y="97.3">3</text>
<text x="72" y="99.8">4</text>
<text x="74.3" y="96">XOUT</text>
<text x="74.3" y="98.6">XIN</text>
<text x="74.3" y="101.1">DGND</text>
<text x="83.6" y="101.1">AGND</text>
<text x="84.6" y="96">SDIO</text>
<text x="85.8" y="98.6">CS#</text>
<text x="91.3" y="99.8">13</text>
<text x="91.3" y="97.3">14</text>
<text x="105.6" y="99.4">2</text>
<text x="105.6" y="96.8">4</text>
<text x="113.5" y="99.4">1</text>
<text x="113.5" y="96.8">3</text>
<text x="202.8" y="97.3">3</text>
<text x="202.8" y="99.8">4</text>
<text x="205.2" y="96">-INA</text>
<text x="205.2" y="98.6">+INA</text>
<text x="205.2" y="101.1">-VS</text>
<text x="214.6" y="96">OUTB</text>
<text x="215.9" y="101.1">+INB</text>
<text x="216.4" y="98.6">-INB</text>
<text x="222.1" y="99.8">5</text>
<text x="222.1" y="97.3">6</text>
<text x="72" y="102.4">5</text>
<text x="72" y="104.9">6</text>
<text x="72" y="107.5">7</text>
<text x="74.3" y="103.7">AVDD</text>
<text x="74.3" y="106.2">DNC</text>
<text x="83.8" y="106.2">VOUT</text>
<text x="84.1" y="103.7">VREF</text>
<text x="91.3" y="107.5">10C28</text>
<text x="91.3" y="104.9">11</text>
<text x="91.3" y="102.4">12</text>
<text x="72" y="110">8</text>
<text x="74.3" y="108.7">DNC</text>
<text x="74.3" y="111.3">DNC</text>
<text x="87.3" y="111.3">C1</text>
<text x="87.3" y="108.7">C2</text>
<text x="91.3" y="110">9 C29</text>
<text x="202.9" y="108.5">放大倍数：同相，2倍，R12=0,0-5V、-5V--+5V</text>
<text x="202.9" y="110.8">4倍，R12=20K,0-10V、-10V--+10V</text>
<text x="70.9" y="117.4">20位：C29=10nF,C28=3.3nF</text>
<text x="70.9" y="119.7">16位：C29=2.2nF,C28=0.22nF</text>
<text x="32.6" y="126.5">1</text>
<text x="35" y="127.8">IN</text>
<text x="40.7" y="130.3">GND</text>
<text x="40.9" y="127.8">OUT</text>
<text x="46.9" y="126.5">2</text>
<text x="46.9" y="129.1">3</text>
<text x="93.6" y="130.3">3</text>
<text x="95.9" y="131.6">VIN</text>
<text x="104.7" y="130.3">VSS</text>
<text x="110.4" y="129.1">1</text>
<text x="110.4" y="131.6">2</text>
<text x="102.9" y="132.9">VOUT</text>
<text x="263.4" y="132.4">1</text>
<text x="263.4" y="134.9">2</text>
<text x="266.5" y="133.4">1</text>
<text x="266.5" y="135.9">2</text>
<text x="47.5" y="185.6" transform="rotate(-90 47.5 185.6)">1</text>
<text x="50.1" y="185.6" transform="rotate(-90 50.1 185.6)">2</text>
<text x="52.6" y="185.6" transform="rotate(-90 52.6 185.6)">3</text>
<text x="61.2" y="184.6">1</text>
<text x="76.4" y="184.6">1</text>
<text x="61.2" y="193.5">1</text>
<text x="76.4" y="193.5">1</text>
</g>
<text font-size="1.6" fill="#000080" x="73.4" y="89.6">U5</text>
</svg>
